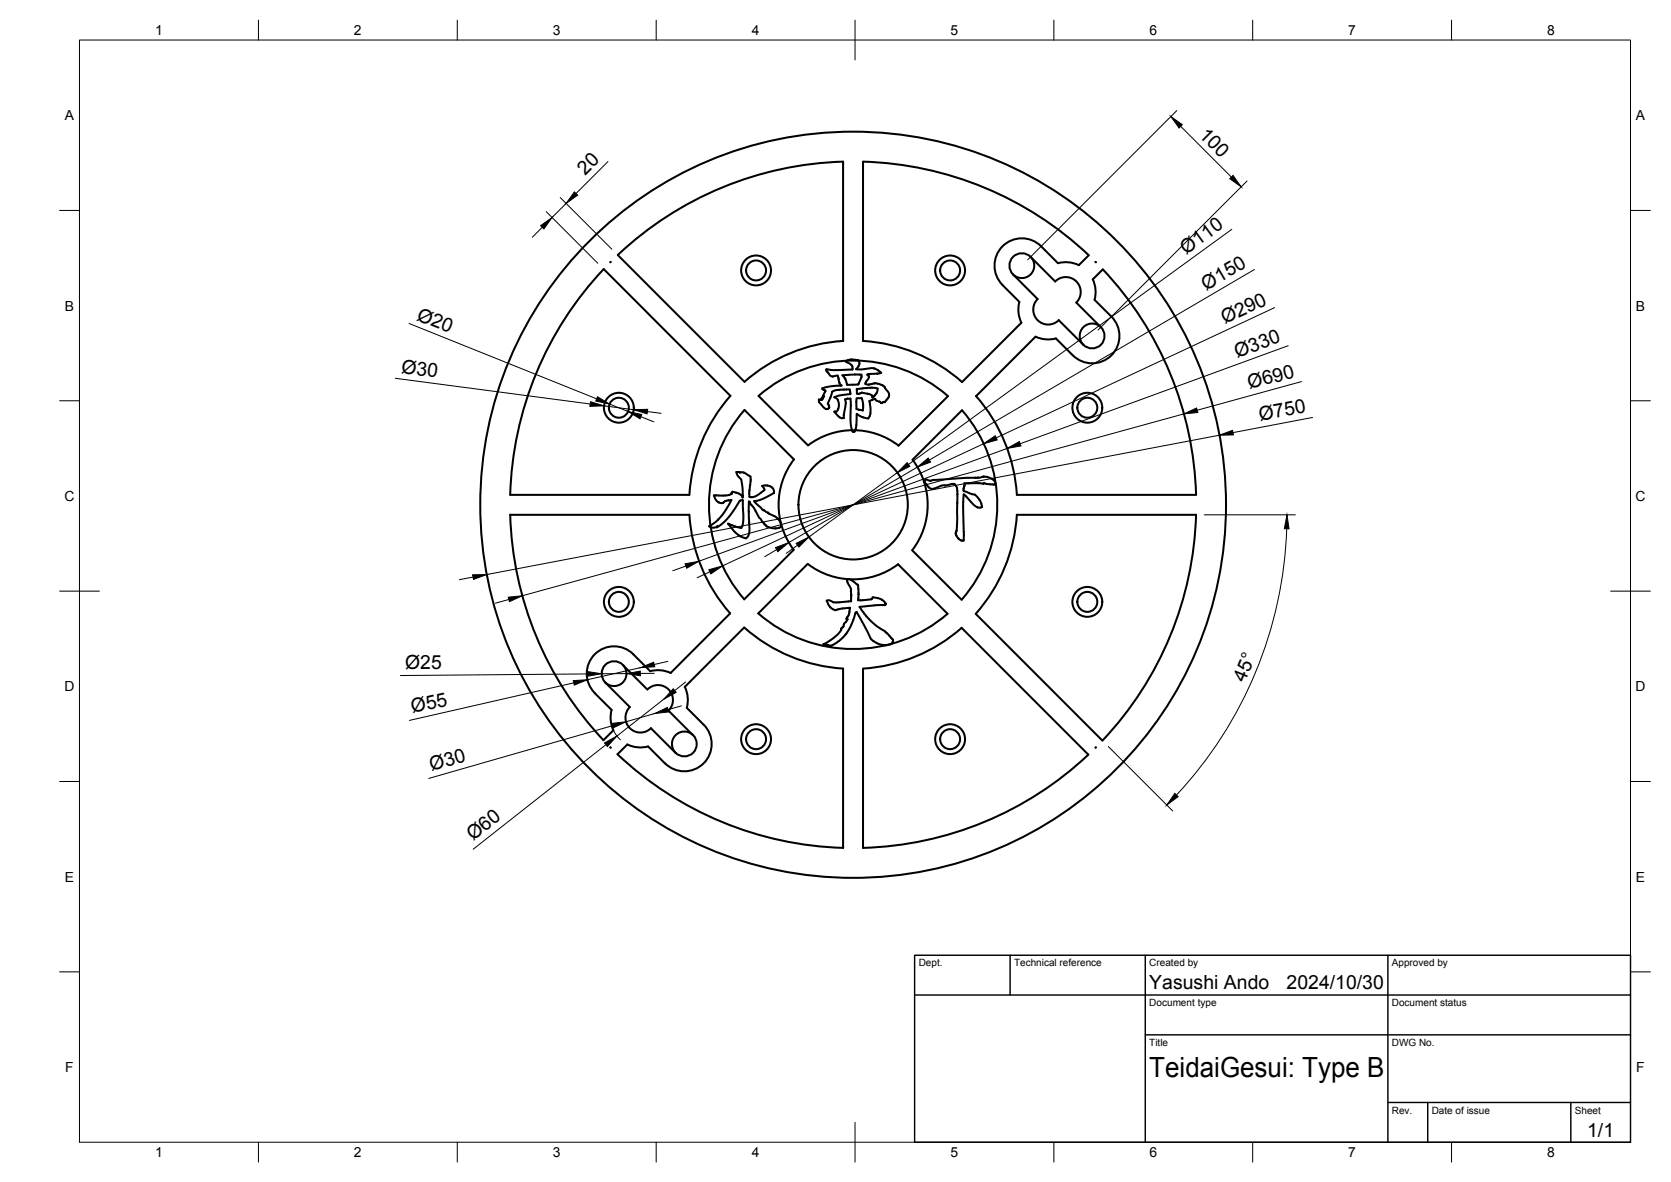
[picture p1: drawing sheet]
<svg xmlns="http://www.w3.org/2000/svg" width="420mm" height="297mm" viewBox="0 0 420 297" stroke-linecap="round" stroke-linejoin="round" font-family="sans-serif">
<!-- layer: Visible -->
<g fill="none" stroke="#000" stroke-width=".51">
<path d="M212 40.6v45.1M212 40.6a86.3 86.3 0 0 0-56.6 23.5M217 40.6v45.1a41.1 41.1 0 0 1 24.9 10.3l14.9-14.9a7.5 7.5 0 0 1-.5-5.2l-4.2-4.3a6.9 6.9 0 0 1 0-9.7 6.9 6.9 0 0 1 9.7 0l4.2 4.3a7.4 7.4 0 0 1 5.3 .4l2.4-2.4M217 40.6a86.3 86.3 0 0 1 56.8 23.5M151.8 67.6l31.8 31.9M151.8 67.6a86.3 86.3 0 0 0-23.5 56.8h45M153.5 65.9h.1M155.3 64.1l31.9 31.8a41.2 41.2 0 0 1 24.8-10.2M254.7 69l6.2 6.1a3.8 3.8 0 0 0 0 5.4 3.8 3.8 0 0 0 5.3 0l6.2 6.1M259.1 64.5l6.2 6.2a3.8 3.8 0 0 1 5.3 0 3.8 3.8 0 0 1 0 5.3l6.2 6.2M259.1 64.5a3.1 3.1 0 0 1 0 4.5 3.1 3.1 0 0 1-4.4 0M259.1 64.5a3.1 3.1 0 0 0-4.4 0 3.1 3.1 0 0 0 0 4.5"/>
<path d="M275.2 75.3l4.3 4.3a6.9 6.9 0 0 1 0 9.7 6.9 6.9 0 0 1-9.8 0M275.2 75.3l.3-1.5-.1-1.4-.6-2.2 2.5-2.5a86.1 86.1 0 0 1 23.4 56.7l-45-.1a40.9 40.9 0 0 0-10.3-24.7l15-15 2.1 .6 1.5 .1 1.5-.2 4.2 4.2M275.6 65.9h-.1M183.7 99.5a41.2 41.2 0 0 0-10.4 24.8M190.7 99.5l12.5 12.4a18.7 18.7 0 0 1 22.7 .1M190.8 99.5a36.2 36.2 0 0 1 47.6 0l-12.5 12.5M206.7 97.6l.4 .4M207.1 99.7l-.4 .7h-.2M207.1 99.7v-.2l-.4 .7M207.1 98h.1M207.1 98l.5 .2-1.3 2.3M207.1 99.7h.1"/>
<path d="M207.8 92.9l.1 .2M207.8 92.9h.1M207.8 93.1v.3M207.9 93.3l.2 .2M208.1 93.5l.5 .8a1.43 1.43 0 0 0 1.8 .1h.2M209.2 98.5l-1.1 2.9M209.8 99.8h.1M209.8 99.8l.9 .7M210.6 94.4l.2 .8M210.8 95.2l.1 .1a2.04 2.04 0 0 0 .7 1.6l-3.2 .3-1.7 .4M211.8 94.3l.3 .3M212 97.9l1.7-.1v.6"/>
<path d="M212 97.9l-1.8 .2-1 .4M212.1 94.6l.5 .7M212.6 95.3l.4 1.4 2.9-.1M212.7 90.9l.9 .5a1.24 1.24 0 0 1 .8 1.3M213.7 98.4l.1 .6-2.6 .4-1.4 .4M213.8 98.4h.1M214.4 92.7l-.1 .2a25.1 25.1 0 0 1-6.5-.1v.1M215.4 92.7l-.1 .1M215.4 97.9l.1 .2M215.5 98.1v.8l.2 .1M215.5 98v.1M215.7 90.6h.1"/>
<path d="M215.7 90.5l-1.9-.2-1.1 .5M215.8 90.6l.2 .2M215.8 90.6h.1M216 90.8l.1 .4-.1 .5-.6 1M216.1 94.1l-4.3 .2M216.1 94.1a.47 .47 0 0 1 .5 .2 .47 .47 0 0 1 0 .6l-.8 1.7M216.6 98.7l-.8 .3M216.7 98.6v.1a4.6 4.6 0 0 1 2.8 .8M216.9 97.6l-1.4 .2M217.7 97.5l-.8 .1M217.7 97.5l1.4-.1 1.6 .2-.3 1.1M217.8 95.8l-.2 .7"/>
<path d="M218.3 94.4l.2 .2M218.5 94.6l-.1 .4-.6 .8M219.4 99.8h.1M219.4 96.4l-1.1 .3-.7-.2M219.5 99.5v.1M219.5 99.6l-.1 .2M219.8 99.5l-.3 .4-.1-.1M219.9 96.3a2.99 2.99 0 0 1 2.6 1.2 2.33 2.33 0 0 1 1 2.1M219.9 96.3l-.5 .1M219.9 92.6l.8 .4M219.9 92.6a5.6 5.6 0 0 0-3 .2h-1.6M220.4 98.7l-.6 .8"/>
<path d="M220.7 93l.9 .7-3.5 .4 .2 .3M223.5 99.5l-1 1.6-.2-.1-.4 .2M276.8 82.2a3.1 3.1 0 0 0-4.4 0 3.1 3.1 0 0 0 0 4.4M276.8 82.2a3.1 3.1 0 0 1 0 4.4 3.1 3.1 0 0 1-4.4 0M185.1 118.6l.5 1.1 .8 .8 .3 2v2.6M185.2 118.6l.8 .1M186 118.7v.1M186.9 118.7l-.9 .1M186.9 118.7l1.8 1v1.2M199.6 115.5l-12.4-12.5a36.2 36.2 0 0 0-.1 47.6l12.4-12.4M199.6 115.4a18.7 18.7 0 0 0 0 22.8M206.2 100.5l-.3-.1a1.54 1.54 0 0 0 .7 1.3l.6 .8a.73 .73 0 0 0 .9 .3"/>
<path d="M206.3 100.5h.1M206.7 100.2l-.2 .2M208.2 101.4l.2 .4M208.3 102.7h-.2M208.3 101.8l.2 .3M208.5 102.1v.3M208.5 102.4l-.2 .3M208.5 102.4h.1M210 103.4l.2 .1M210.7 100.6a2.54 2.54 0 0 1-.5 2.9M213.9 101.9a15.2 15.2 0 0 0 .4 6.5l.2 .2 .4-.2M213.9 101.8l-.1-1.6-1.2 .1a10.3 10.3 0 0 1-.4 4.1l.1 .6h-1l-1.6-1.6h.2"/>
<path d="M214 101.8v.1M215.3 106.8l-.4 1.6M215.3 102.8l.1-2.7h1.3l.3 2.3a.55 .55 0 0 1-.1 .7 .55 .55 0 0 1-.7-.1M215.4 102.8l.4 .1M215.8 103h.3M216.7 104.8l-1.3-.8-.1 2.8M218.7 104.6l-.4 .6-1.6-.4M218.9 103.8l-.2 .8M220.5 100.7l.6 .2M220.5 100.7l-.4-.5-.9 .3a.54 .54 0 0 0-.5 .3 .54 .54 0 0 0 0 .6l.1 2.4M221.2 101l.3 .3M221.6 101.3h.1"/>
<path d="M221.9 101.2l-.4 .1M221.9 101.2h.1M247.2 119.8l-1.3 .2M247.2 119.8h.1M247.4 119.8h.6M247.5 119.8h-.3M248 119.8l.3 .1M248.3 119.9l1.5 .7M173.3 129.4l-45-.1a86.3 86.3 0 0 0 23.4 56.7l2.5-2.5M173.3 129.3a41.2 41.2 0 0 0 10.3 24.8M178.3 132.3a1.69 1.69 0 0 0 2.1-.1v.1M179.5 124.5l.4 1 .8 .7"/>
<path d="M180.7 126.2h.1M182.1 126.1a.96 .96 0 0 1-1.4 .1M182.4 125.9l-.3 .2M183.2 125.8l.7-.2a13.4 13.4 0 0 1-5.2 6.4l-.4 .2M183.2 125.7l-.8 .2M184 123.9v.2a8.7 8.7 0 0 1-4 .4h-.5M184 123.9h.1M184.8 132.3l-1.8-.7 1.6 1.9 1.1 1M185.3 123.9l-1.1-.3-.2 .3M185.3 123.9l.5 .1M185.7 134.5l.5 .3M185.8 124.1l.6 .3 .3 .6"/>
<path d="M186.1 125.8l-.1 .1a16.3 16.3 0 0 1-5.7 6.7l.1-.3M186.8 125.8v1.2a10.6 10.6 0 0 1-.4 5.7l-1.6-.4M186.8 125.7l-.7 .1M188.3 128.4l.1 3a4.1 4.1 0 0 1-.8 3.9l-1.4-.5M188.4 124.8l.4 .1M188.5 123.1l-.1 1.8M188.5 126.1l-.2-.1v2.5M188.5 126.1l.2 .6M188.7 120.9l-.2 2.2M188.7 126.7l1.2 1.6M188.8 125h.2M189.4 124.9l-.4 .1"/>
<path d="M189.9 128.3l1 1.9 1.2 1.4M191.6 122.1l.7 1.1-2.1 1.4-.8 .3M191.6 122.1a2.09 2.09 0 0 1 3 1.7M192.1 128.2l1.2 .8M192.1 131.6l.2 .2M192.3 131.8l.4 .4M192.7 132.1l.1 .2M193.3 129l2.2 1.3M194.6 123.9a11.9 11.9 0 0 1-5 2l2.2 2.3h.3M194.6 123.8v.1M194.6 123.8h.1M195.5 130.3l.4 .4"/>
<path d="M195.9 130.7l.4 .7M196.3 131.4a.77 .77 0 0 1-.5 1.3 4.3 4.3 0 0 1-3.1-.4M232.6 120.8l-.3 .3 .6 .6M232.9 121.7l.6 .7M239.3 121.7l-1.7 .3a2.8 2.8 0 0 0-2.3 .6 1.41 1.41 0 0 1-1.8-.2M239.6 121.6h.1M239.6 121.6h-.3M239.6 121.6l.4 .1M240 121.7l.6 .9 .1 3.6M240.4 134.4l.6 1 .9 .5 .4-.1v-1.3M240.7 126.2l-.1 5.5-.1 1.7-.2 .6 .1 .4M242.3 122.7v.7l1.4 .5"/>
<path d="M242.3 124.3l-.1 3.3 .2 6.9M242.3 124.2l.1 .1M242.4 124.3l.6 .5a8.5 8.5 0 0 0 2.8 2.7M242.5 121.8l-.2 .9M243.7 123.9a3.7 3.7 0 0 1 3.2 3.3v.2l-.3 .1h-.8M245.8 127.5h.1M245.9 120l-11.5 .6a1.35 1.35 0 0 1-1.7-.2l-.2 .4M247.2 121.6l-4.7-.2v.5M247.2 121.6h.1M247.4 121.5h.1M247.5 121.3l-.3 .3M247.5 121.4l.6 .2"/>
<path d="M248.2 121.6l2.1 .2M249.8 120.6l.5 .6v.7M250.2 121h.1M183.6 154.2l-15 14.9M187.1 157.7l-14.9 14.9a7.5 7.5 0 0 1 .5 5.3M187.1 157.7a41.2 41.2 0 0 0 24.9 10.3M203.1 141.7l-12.4 12.4a36.2 36.2 0 0 0 47.6 .1M203.1 141.7a18.7 18.7 0 0 0 22.7 .1l12.5 12.4M208.7 152.5l.4 .4 1 .5M209.5 151.3a1.58 1.58 0 0 0-1.6-.3l.8 1.5M209.5 151.3v.1M209.5 151.3l1.5 .1"/>
<path d="M211.8 157.7l-.3 .3v.3a9.7 9.7 0 0 1-4 3.4M211.9 152.9l1.9-.2-.5 2.1M211.9 152.9l-1.8 .4M212.6 159.4l-1.7 1.7M212.7 156.3l-.9 1.4M213 145.6v.4M213 145.9l.1 .5M213 145.5a2.79 2.79 0 0 1 2.4 1.3l.2 .1M213.1 146.4a2.9 2.9 0 0 1 .9 1.9v.3M213.2 154.8l-.4 .7a.44 .44 0 0 1 .2 .4 .44 .44 0 0 1-.3 .4M213.3 151.2l-2.3 .2M214 148.6v1.5"/>
<path d="M214 148.6h.1M214 151.1h-.7M214 148.1h.1M214 150.1v1M214 157.1l-1.4 2.3M214.5 155.9l-.5 1.2M215 154.2l-.5 1.7M215.3 153.8l-.3 .4M215.3 153.9l2 3.2 1.7 3.5M215.6 146.9h.1M215.6 146.9l.2 .2v3.2M217.8 154.9a15.5 15.5 0 0 0 4.9 3.8v.2"/>
<path d="M220.7 150.3l1.1 .5M220.7 150.3l-.4-.1a.86 .86 0 0 0-1.2 .4l-3.1 .2h-.2v-.5M221.6 152l-5.5 .5 1.7 2.3M221.6 152l.9 .1M221.8 150.8l.8 .8M222.5 152v.1M222.6 152h.1M222.6 151.6l.1 .2M222.6 151.9v.1M222.7 151.8h.1M222.7 151.8l-.1 .1M222.7 158.9l.9 .8"/>
<path d="M223.6 159.7l.9 1M241.8 157.8l31.8 31.8M241.8 157.8a41.2 41.2 0 0 1-24.8 10.2v45.1a86.4 86.4 0 0 0 56.7-23.5M241.8 150.7a36.2 36.2 0 0 0 .1-47.6l-12.5 12.4a18.7 18.7 0 0 1 0 22.8l12.4 12.4M149.5 174.2l4.3 4.2-.3 1.5 .1 1.5 .6 2.1M152.2 171.5l6.2 6.2a3.8 3.8 0 0 0 0 5.3 3.8 3.8 0 0 0 5.3 0l6.2 6.2M156.6 167.1l6.2 6.2M156.6 167.1a3.1 3.1 0 0 1 0 4.4 3.1 3.1 0 0 1-4.4 0M156.6 167.1a3.1 3.1 0 0 0-4.4 0 3.1 3.1 0 0 0 0 4.4M159.2 164.4l4.3 4.3 1.5-.3 1.5 .1 2.1 .6M159.3 164.4a6.9 6.9 0 0 0-9.8 0 6.9 6.9 0 0 0 0 9.7M162.8 173.3a3.8 3.8 0 0 1 5.3 0 3.8 3.8 0 0 1 0 5.3l6.2 6.2"/>
<path d="M172.7 177.9l4.2 4.2a6.9 6.9 0 0 1 0 9.7 6.9 6.9 0 0 1-9.7 0l-4.2-4.2M207 161.9l.4 .3M207.1 161.9h-.1M207.3 161.8l-.2 .1M207.4 162.2h.1M207.5 161.7l-.2 .1M207.5 161.7v.1M207.8 162.2h-.4M207.9 162.2h.4M208.1 162.2l-.1 .2 .7-.1M208.1 162.2h.1M208.3 162.2h-.2"/>
<path d="M208.7 162.2v.1M211 161.1l-1.7 1-.6 .2M212 168v45.1M219 160.6l1.4 1M220.4 161.6a4.6 4.6 0 0 0 3.7 .2M224.2 161.8h.1M224.2 161.7h.1M224.4 160.7l.1 .5-.3 .5M153.5 187.8h.1M163 187.6a7.6 7.6 0 0 1-5.3-.5l-2.4 2.5a86.3 86.3 0 0 0 56.7 23.5M275.6 187.8h-.1M277.2 186.1a86.3 86.3 0 0 0 23.5-56.8l-45 .1a41.2 41.2 0 0 1-10.3 24.8l31.8 31.9"/>
<circle cx="190.1" cy="68" r="3.8"/>
<circle cx="190.1" cy="68" r="2.51"/>
<circle cx="238.9" cy="68" r="3.8"/>
<circle cx="238.9" cy="68" r="2.51"/>
<circle cx="155.6" cy="102.5" r="3.8"/>
<circle cx="155.6" cy="102.5" r="2.51"/>
<circle cx="273.4" cy="102.5" r="3.8"/>
<circle cx="273.4" cy="102.5" r="2.51"/>
<circle cx="214.5" cy="126.8" r="93.8"/>
<circle cx="214.5" cy="126.8" r="13.7"/>
<circle cx="155.6" cy="151.3" r="3.8"/>
<circle cx="155.6" cy="151.3" r="2.51"/>
<circle cx="273.4" cy="151.3" r="3.8"/>
<circle cx="273.4" cy="151.3" r="2.51"/>
<circle cx="172.1" cy="187" r="3.1"/>
<circle cx="190.1" cy="185.8" r="3.8"/>
<circle cx="190.1" cy="185.8" r="2.51"/>
<circle cx="238.9" cy="185.8" r="3.8"/>
<circle cx="238.9" cy="185.8" r="2.51"/>
</g>
<circle cx="213" cy="155.6" r=".25" fill="#000"/>
<!-- layer: BORDER -->
<g fill="none" stroke="#000" stroke-width=".25">
<path d="M20 10.1h390v276.9h-390zM65 5.1v5M115 5.1v5M165 5.1v5M215 5.1v10M265 5.1v5M315 5.1v5M365 5.1v5M15 52.9h5M410 52.9h5M15 100.7h5M410 100.7h5"/>
<path d="M15 148.6h10M405 148.6h10M15 196.4h5M410 196.4h5M15 244.2h5M410 244.2h5M65 287v5M115 287v5M165 287v5M215 282.1v9.9M265 287v5M315 287v5"/>
<path d="M365 287v5"/>
</g>
<!-- layer: TITLEBLOCK -->
<path d="M230 240.1h180v46.9h-180zM230 250h180M254 240.1v9.9M288 240.1v46.9M349 240.1v46.9M288 260.1h122M349 277.1h61M359 277.1v9.9M395 277.1v9.9" fill="none" stroke="#000" stroke-width=".36"/>
<!-- layer: FD_Dimensions -->
<g fill="none" stroke="#000" stroke-width=".25">
<path d="M295.9 27.8l-37.5 37.5M296.9 31.8l12.7 12.7M136.3 57.1l-2.4 2.5M137.3 53.2l13 13M140.9 49.6l12.9 13M142.3 51.1l-3.5 3.6M152.9 40.6l-8.1 8M309.7 57.6l-81.3 59.1M313.6 45.5l-37.5 37.5M315.4 67.7l-81.7 47.9M320.5 77.3l-70 32.7M99.4 95.1l49 6.4"/>
<path d="M102.8 81.3l47.2 18.9M323.9 86.9l-67.4 24.6M327.3 95.9l-26.3 7.2M151.9 102l7.4 1M153.3 101.5l4.6 1.9M161.2 104.7l3.2 1.3M162.8 103.4l3.4 .5M225.6 118.8l-22.2 16.2M230.7 117.4l-32.4 19M247.3 111.5l-65.6 30.7M253.2 112.7l-77.5 28.3M297.6 104l-166.3 45.7"/>
<path d="M306.6 109.4l-184.2 35M330 104.9l-20 3.8M195.3 138.1l-3 1.8M200.5 137l-2.8 2.1M302.8 129.4h22.9M323.5 132.9a103.2 103.2 0 0 1-27.7 66.9M119 145l-3.5 .7M128 150.7l-3.4 .9M172.5 142.2l-3.3 1.2M178.5 143.7l-3.2 1.5M144.3 171.6l-41.4 9.4M147.8 169.4l-47.1 .4"/>
<path d="M151.9 167.4l-.4 .8-.2 1.4M157.5 169.3h-6.2M161.1 167.8l-13.4 3M164.5 169.2h-3.5M164.6 179.3l-7.2 2.1M166.9 175.7l-11.8 9.3M167.9 166.2l-3.4 .8M171.3 177.4l-3.3 .9M172.4 171.4l-2.7 2.2M152.4 187.1l-33.4 26.3M154.1 182.4l-46.3 13.2M154.1 183.2l.8 1.4 1.1 1.3"/>
<path d="M278.7 187.6l16.2 16.2"/>
</g>
<g fill="#000" stroke="#000" stroke-width=".25">
<path d="M294.4 29.3l2.9 2-.8 .9zM135.9 56.7l2.9-2-2 2.8zM144.4 48.2l.8 .9-2.9 2zM310 44.1l2.1 2.9-2.9-2.1zM150.2 99.7l3.1 1.8-3.5-.7zM148.5 101l3.4 1-3.6 .1zM157.9 103.4l3.5 .8-.5 1zM159.3 103l3.6-.1-.2 1.1zM228.1 116.3l.7 .9-3.2 1.6zM230.7 117.4l2.7-2.3 .6 1zM247.3 111.5l2.9-2 .5 1.1zM253.2 112.7l3.1-1.7 .4 1.1z"/>
<path d="M297.6 104l3.3-1.5 .3 1.2zM306.6 109.4l3.3-1.3 .2 1.2zM195 137.6l3.3-1.2-2.7 2.2zM200.2 136.6l3.2-1.6-2.5 2.5zM323.6 129.4l.5 3.5h-1.2zM118.8 144.4h3.6l-3.3 1.2zM127.8 150.1l3.5-.4-3.2 1.5zM172.3 141.7l3.4-.7-3 1.8zM178.2 143.2l3.5-1-3 2zM144.1 171l3.6-.2-3.3 1.4zM147.7 168.8l3.6 .5-3.5 .6zM157.5 169.3l3.5-.6v1.1z"/>
<path d="M161.1 167.8l3.3-1.4 .2 1.2zM164.6 179.3l3.2-1.5 .3 1.1zM169.3 173.1l.7 .9-3.1 1.7zM152 186.7l3.1-1.7-2.4 2.6zM153.9 181.8l3.5-.4-3.2 1.5zM295.4 199.4l.8 .8-2.8 2.1z"/>
</g>
<text font-size="7" x="289" y="270.6">TeidaiGesui: Type B</text>
<g font-size="4.9">
<text x="301.3" y="34.1" transform="rotate(45 301.3 34.1)">100</text>
<text x="147.2" y="44.2" transform="rotate(-45 147.2 44.2)">20</text>
<text x="298.2" y="64.1" transform="rotate(-36 298.2 64.1)">Ø110</text>
<text x="303.3" y="73" transform="rotate(-30 303.3 73)">Ø150</text>
<text x="104.5" y="80.3" transform="rotate(22 104.5 80.3)">Ø20</text>
<text x="308" y="81.5" transform="rotate(-25 308 81.5)">Ø290</text>
<text x="311" y="89.9" transform="rotate(-20 311 89.9)">Ø330</text>
<text x="100.8" y="93.7" transform="rotate(7 100.8 93.7)">Ø30</text>
<text x="314.2" y="97.9" transform="rotate(-15 314.2 97.9)">Ø690</text>
<text x="316.8" y="105.8" transform="rotate(-11 316.8 105.8)">Ø750</text>
<text x="101.9" y="168.2" transform="rotate(-1 101.9 168.2)">Ø25</text>
<text x="313" y="171.6" transform="rotate(-67 313 171.6)">45°</text>
<text x="103.8" y="179.3" transform="rotate(-13 103.8 179.3)">Ø55</text>
<text x="108.5" y="193.8" transform="rotate(-16 108.5 193.8)">Ø30</text>
<text x="119" y="211.5" transform="rotate(-38 119 211.5)">Ø60</text>
<text x="289" y="248.5">Yasushi Ando</text>
<text x="323.5" y="248.5">2024/10/30</text>
<text x="399.1" y="285.7">1/1</text>
</g>
<g font-size="3.5">
<text x="39" y="8.8">1</text>
<text x="89" y="8.8">2</text>
<text x="139" y="8.8">3</text>
<text x="189" y="8.8">4</text>
<text x="239" y="8.8">5</text>
<text x="289" y="8.8">6</text>
<text x="339" y="8.8">7</text>
<text x="389" y="8.8">8</text>
<text x="16.3" y="30.2">A</text>
<text x="411.3" y="30.2">A</text>
<text x="16.3" y="78">B</text>
<text x="411.3" y="78">B</text>
<text x="16.2" y="125.9">C</text>
<text x="411.2" y="125.9">C</text>
<text x="16.2" y="173.7">D</text>
<text x="411.2" y="173.7">D</text>
<text x="16.3" y="221.6">E</text>
<text x="411.3" y="221.6">E</text>
<text x="16.4" y="269.4">F</text>
<text x="411.4" y="269.4">F</text>
<text x="39" y="290.8">1</text>
<text x="89" y="290.8">2</text>
<text x="139" y="290.8">3</text>
<text x="189" y="290.8">4</text>
<text x="239" y="290.8">5</text>
<text x="289" y="290.8">6</text>
<text x="339" y="290.8">7</text>
<text x="389" y="290.8">8</text>
</g>
<g font-size="2.5">
<text x="231" y="242.9">Dept.</text>
<text x="255" y="242.9">Technical reference</text>
<text x="289" y="242.9">Created by</text>
<text x="350" y="242.9">Approved by</text>
<text x="289" y="252.8">Document type</text>
<text x="350" y="252.8">Document status</text>
<text x="289" y="262.9">Title</text>
<text x="350" y="262.9">DWG No.</text>
<text x="350" y="279.9">Rev.</text>
<text x="360" y="279.9">Date of issue</text>
<text x="396" y="279.9">Sheet</text>
</g>
</svg>
